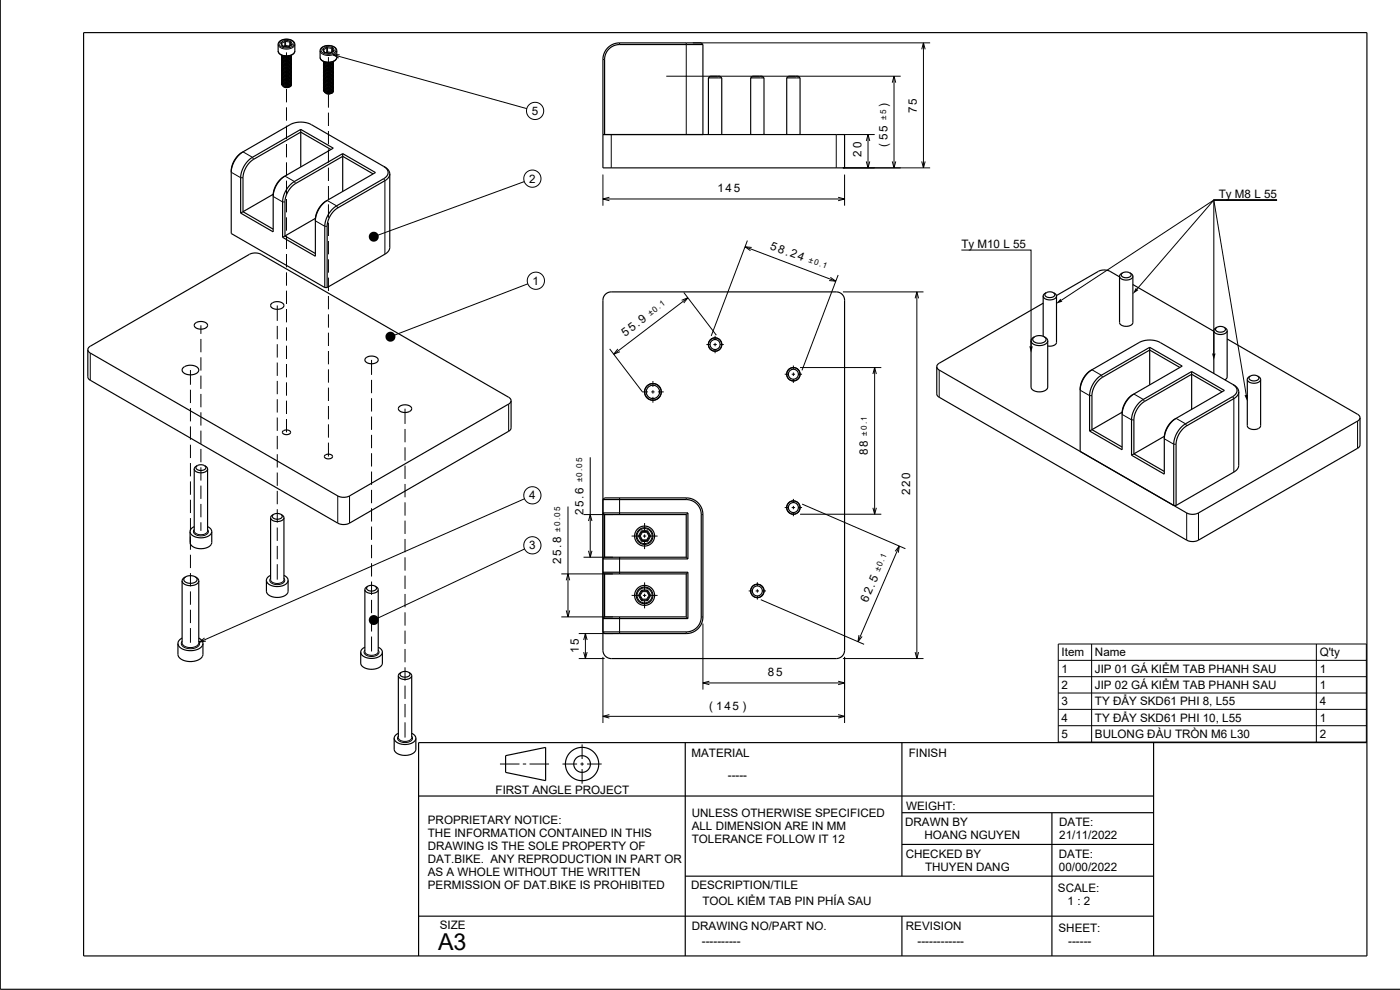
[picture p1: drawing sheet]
<svg xmlns="http://www.w3.org/2000/svg" width="420mm" height="297mm" viewBox="0 0 420 297" stroke-linecap="round" stroke-linejoin="round" font-family="sans-serif">
<g fill="none" stroke="#000" stroke-width=".3">
<path d="M83.4 13.3a2.91 2.91 0 0 0 4.2 1.1l.6-.5 .2-.6M83.4 15.3a2.91 2.91 0 0 0 4.2 1.1l.6-.5 .2-.6M84 12.4a2.92 2.92 0 0 1 4.2 .5 2.13 2.13 0 0 1-3 1.4 1.17 1.17 0 0 1-1.3-.5 1.17 1.17 0 0 1 .1-1.4zM84.2 13h.3M84.2 13l.3 .7M84.3 12.7l-.1 .3M84.3 12.7l.2 .3M84.5 13v.2M84.5 13.7l.4 .2M84.5 13.7l.3 .1M84.9 13.9l1.3 .2M84.9 13.9h.1"/>
<path d="M85.3 12.2l.1 .3M85.3 12.2l-1 .5M85.4 13.7l.2 .2M85.4 12.5l-.9 .5M85.4 13.7l-.3 .2M85.4 12.5v1.2M85.7 12.4l-.3 .1M85.7 13.7h-.3M85.7 13.7l-.1 .3M85.7 12.4l1.2 .2M85.7 12.4v1.3M85.7 13.7l1.1 .1"/>
<path d="M85.7 12.1l-.4 .1M85.7 12.1v.3M85.7 12.1l1.3 .2M85.9 15.7v4M86.2 14v.1M86.5 14h.1M86.6 14l-.4 .1M86.9 12.6l.2 .1M86.9 12.6v1.2M87 12.3l.3 .2M87 12.3l-.1 .3M87.1 12.7l.3 .7"/>
<path d="M87.1 12.7v1M87.3 12.5l-.2 .2M87.3 12.5l.4 .7M87.4 13.4l.2 .1M87.4 13.4l.1 .1M87.6 13.5l-1 .5M87.7 13.2l-.1 .3M87.7 13.2l-.3 .2M96 15.2a2.91 2.91 0 0 0 4.2 1.1l.6-.5 .2-.6M96 17.2a2.91 2.91 0 0 0 4.2 1.1l.6-.5 .2-.6M96.6 14.3a2.92 2.92 0 0 1 4.2 .5 2.13 2.13 0 0 1-3 1.4 1.18 1.18 0 0 1-1.3-.5 1.18 1.18 0 0 1 .1-1.4zM96.8 14.9h.3"/>
<path d="M96.8 14.9l.3 .7M96.9 14.6l-.1 .3M96.9 14.6l.2 .3M97.1 14.9v.2M97.1 15.6l.4 .2M97.1 15.6l.3 .1M97.5 15.8l1.2 .2M97.5 15.8h.1M97.8 14.1l.2 .3M97.8 14.1l-.9 .5M98 15.6l.1 .3M98 14.4l-.9 .5"/>
<path d="M98 15.6l-.3 .2M98 14.4v1.2M98.3 14.3l-.3 .1M98.3 15.6h-.3M98.3 15.6l-.1 .3M98.3 15.6l1.1 .1M98.3 14.3l1.2 .2M98.3 14.3v1.3M98.3 14l-.5 .1M98.3 14v.3M98.3 14l1.3 .2M98.5 17.1v4.2"/>
<path d="M98.8 16h-.1M99.1 15.9h.1M99.2 15.9l-.5 .1M99.5 14.5l.2 .1M99.5 14.5v1.2M99.6 14.2l.3 .2M99.6 14.2l-.1 .3M99.7 14.6l.3 .8M99.7 14.6v1M99.9 16.4l58.1 16.2M99.9 14.4l-.2 .2M99.9 14.4l.4 .7"/>
<path d="M100 15.4h.1M100.1 15.4l-.9 .5M100.3 15.1l-.2 .3M100.3 15.1l-.3 .3M101.9 16.4h-2l1.7 1M180.9 17.9h.5M185.9 12.9v.5M205.9 12.9v27.5M207.9 12.9h71.1M276.5 14.8l.5-1.9 .6 1.9M277 12.9v37.5M85.9 21.2v4"/>
<path d="M85.9 26.7v4M85.9 32.2v4M85.9 37.7v4M87.1 25.6l.1 .3M87.2 25.8l-1.2 .4M98.5 22.8v4M98.5 28.3v4M98.5 33.8v4M98.5 39.3v4M99.7 27.5l.1 .2-.2 .2-1 .2M199.9 22.9h70.3M267.7 24.8l.5-1.9 .5 1.9"/>
<path d="M268.2 22.9v27.5M69.4 51.7l2.8 1.6h.7M72.9 45.6l2.8 1.6 .4 .6M82 58.9l2.8 1.7h.7M85.5 52.8l2.8 1.7 .4 .6M85.9 43.2v4M85.9 48.7v4M85.9 54.2v4M85.9 59.7v4M98.5 44.8v4M98.5 50.3v4M98.5 55.8v4"/>
<path d="M115.1 53.6l.4 .6v22.1M157.3 54.5l-45.2 16.5M180.9 52.4v9.3M180.9 59.7h72.5M182.8 59.2l-1.9 .5 1.9 .5M183.4 40.4v10M250.9 40.4v10M251.4 59.2l2 .5-2 .5M252.9 50.4h26.1M252.9 40.4h9.5M253.4 52.4v9.3M259.9 48.4l.5 2 .5-2"/>
<path d="M259.9 42.3l.5-1.9 .5 1.9M260.4 40.4v10M267.7 48.4l.5 2 .5-2M276.5 48.4l.5 2 .6-2M85.9 65.2v4M85.9 70.7v4M85.9 76.2v4M94.6 66.3l2.8 1.6h.7M98.1 60.1l2.9 1.7 .3 .6M98.5 61.3v4M98.5 66.8v4M98.5 72.3v4"/>
<path d="M98.5 77.8v4M223.5 74l27.2 10.4M224.2 72.2l-10.8 28.6M225.5 74.2l-2-.2 1.6 1.2M288.4 75h20.9v28.9M383.1 60h-19l-23 26.7M383.1 60h-19l-45.7 30.1M383.1 60h-19v46.1M383.1 60h-19l9.8 58.5M60.3 97.6v2.6M83.2 91.6v4.7M83.2 97.8v4"/>
<path d="M85.9 81.7v4M85.9 87.2v4M85.9 92.7v4M85.9 98.2v4M98.5 83.3v4M98.5 88.8v4M98.5 94.3v4M98.5 99.8v4M158.4 85.1l-41.3 15.9M204.5 90.1l1.9-.8-1.3 1.6M205.1 87.7l9.8 12.9M206.4 89.3l-22.3 17"/>
<path d="M249.1 83.2l1.6 1.2-1.9-.2M251.4 82.5l-10.8 28.6M252.9 87.6h24.2M274.5 89.5l.6-1.9 .5 1.9M275.1 87.6v110M27.1 105.9v8.2M57.1 111v4.4M57.1 116.9v4M60.3 101.7v4M60.3 107.2v4M60.3 112.7v4M60.3 118.2v4"/>
<path d="M83.2 103.3v4M83.2 108.8v4M83.2 114.3v4M83.2 119.8v4M85.9 103.7v4M85.9 109.2v4M85.9 114.7v4M98.5 105.3v4M98.5 110.8v4M98.5 116.3v4M111.5 108v4.5M111.5 114v4"/>
<path d="M111.5 119.5v4M182.9 104.7l9.8 12.8M185.3 104.7l-1.2 1.6 1.9-.8M192.6 117.6h1.8M195.4 117.6h1M195.9 114.3v1.8M195.9 117.1v1M195.9 119.1v1.7M197.4 117.6h1.7M211.9 103.4h1.1M214 103.4h1M214.5 100.8v1.1"/>
<path d="M214.5 102.9v1M214.5 104.9v1.1M216 103.4h1.1M235.4 112.3h1.1M237.5 112.3h1M238 109.7v1.1M238 111.8v1M238 113.8v1.1M239.5 112.3h1.1M240 110.3h24.4M261.9 112.2l.5-1.9 .5 1.9M262.4 110.3v44"/>
<path d="M281.8 111v8.2M324.1 117.1l2.8 1.6h.7M327.6 110.9l2.8 1.7 .4 .6M340.2 118.2l2.8 1.6 .4 .6M369.8 119l.4 .6v22M57.1 122.4v4M57.1 127.9v4M57.1 133.4v4M57.1 138.9v4M60.3 123.7v4M60.3 129.2v4M60.3 134.7v4"/>
<path d="M83.2 125.3v4M83.2 130.8v4M83.2 136.3v4M85.9 120.2v4M85.9 125.7v4M98.5 121.8v4M98.5 127.3v4M98.5 132.8v4.2M111.5 125v4M111.5 130.5v4M111.5 136v4M121.5 122.6v4.6"/>
<path d="M121.5 128.7v4M121.5 134.2v4M121.5 139.7v4M152.6 121.2v8.2M177.1 137.2v30M336.6 124.3l2.9 1.7h.7M349.3 131.6l2.8 1.7h.7M352.8 125.5l2.9 1.6 .3 .7M407.3 126.3v8.2M57.1 144.4v4M57.1 149.9v4M57.1 155.4v4"/>
<path d="M58.3 159.3a2.31 2.31 0 0 0 4 0M60.3 140.2v4M60.3 145.7v4M60.3 151.2v4M60.3 156.7v2.6M62.3 158.9l.1 .1a1.4 1.4 0 0 1-1.7 1.8 2.02 2.02 0 0 1-2.7-1.5l.3-.4M83.2 141.8v4M83.2 147.3v4M83.2 152.8v4M83.2 158.3v4M101.3 148.8v8.1M104.9 148.8v8.1"/>
<path d="M111.5 141.5v4M111.5 147v4M111.5 152.5v4M111.5 158v4M121.5 145.2v4M121.5 150.7v4M121.5 156.2v4M157.4 149.6l-97.6 43M170.4 152v33.1M175.1 154.4h8.8M176.6 156.3l.5-1.9 .5 1.9M185.9 149.3v5.1"/>
<path d="M192.3 159.4l-.7 1.2M192.3 159.4l.4 .3M192.7 159.2l-.4 .2M192.7 159.2h1.3M192.7 159.2v.5M192.7 159.7l-.6 1.1M192.7 159.7h1.3M193.4 156.9v2.4M194 159.2l.5 .2M194 159.2v.5M194 159.7l.7 1.1M194.5 159.4l.6 1.2"/>
<path d="M194.5 159.4l-.5 .3M205.9 149.4v.5M210.4 154.4h.5M235.4 152.3h1.1M237.5 152.3h1M238 149.7v1.1M238 151.8v1M238 153.8v1.1M239.5 152.3h1.1M240 154.3h24.4M240.6 151.2l31 13.4M261.9 152.3l.5 2 .5-2"/>
<path d="M356 153.9v8.1M359.5 153.9v8.1M57.1 160.9v4M57.1 166.4v4M57.1 171.9v4M57.1 177.4v4M81.2 173.5l-.1 .1a1.42 1.42 0 0 0 1.7 1.8 1.99 1.99 0 0 0 2.6-1.5l-.2-.4M81.2 173.9a2.31 2.31 0 0 0 4 0M83.2 163.8v4M83.2 169.3v4.6M111.5 163.5v4M111.5 169v4"/>
<path d="M111.5 174.5v4M111.5 180v4M121.5 161.7v4M121.5 167.2v4M121.5 172.7v4M121.5 178.2v4M157.4 164.7l-45.3 21.3M168.4 172.2h15.5M169.9 174.1l.5-1.9 .5 1.9M175.1 167.2h8.8M176.6 165.2l.5 2 .5-2M185.9 167.1v5.1"/>
<path d="M189.5 178.6h2.4M189.5 160.8h2.4M191.6 160.6v.5M191.6 178.4v.5M191.6 161.1l.7 1.1M191.6 160.6l.5 .2M191.6 178.9l.7 1.1M191.6 178.4l.5 .2M192.1 160.8l-.5 .3M192.1 160.8l.6 1.1M192.1 178.6l-.5 .3M192.1 178.6l.6 1.1"/>
<path d="M192.3 162.2l.4 .2M192.3 180l.4 .2M192.3 177.2l-.7 1.2M192.3 177.2l.4 .3M192.7 177l-.4 .2M192.7 162.4h1.3M192.7 161.9l-.4 .3M192.7 161.9v.5M192.7 177v.5M192.7 179.7v.5M192.7 161.9h1.3M192.7 177h1.3"/>
<path d="M192.7 179.7l-.4 .3M192.7 177.5l-.6 1.1M192.7 177.5h1.3M192.7 179.7h1.3M192.9 178.6h1M192.9 160.8h1M193.4 160.3v1M193.4 162.3v2.4M193.4 174.7v2.4M193.4 178.1v1M194 177l.5 .2M194 161.9v.5"/>
<path d="M194 177v.5M194 179.7v.5M194 161.9l.5 .3M194 179.7l.5 .3M194 177.5l.7 1.1M194.5 162.2l-.5 .2M194.5 180l-.5 .2M194.5 177.2l.6 1.2M194.5 177.2l-.5 .3M194.7 160.8l.4 .3M194.7 160.8l-.7 1.1M194.7 178.6l.4 .3"/>
<path d="M194.7 178.6l-.7 1.1M194.9 178.6h2.4M194.9 160.8h2.4M195.1 160.6v.5M195.1 178.4v.5M195.1 161.1l-.6 1.1M195.1 160.6l-.4 .2M195.1 178.9l-.6 1.1M195.1 178.4l-.4 .2M224.6 177.3h1.1M226.7 177.3h1M227.2 174.7v1.1"/>
<path d="M227.2 176.8v1M227.2 178.8v1.1M228.2 179.9l31 13.4M228.7 177.3h1.1M268.6 165.4l1.2-1.6-.3 2M269.8 163.8l-12.4 28.7M54.6 192.4a1.48 1.48 0 0 0 1.6 2.1 3 3 0 0 0 3.7-1.4l-.3-.7M54.6 192.8a2.88 2.88 0 0 0 4 1.2l.8-.5 .2-.7M57.1 182.9v4M57.1 188.4v4.4M61.4 191.4l-1.6 1.2 2-.3M109.5 195.1l-.1 .1a1.42 1.42 0 0 0 1.7 1.7 1.98 1.98 0 0 0 2.6-1.5l-.2-.3"/>
<path d="M109.5 195.4a2.31 2.31 0 0 0 4 0M111.5 185.5v4M111.5 191v4.4M121.5 183.7v4M121.5 189.2v4M121.5 194.7v4M168.4 185.1h15.5M169.9 183.1l.5 2 .5-2M173.6 197.6h7.8M173.6 190.1h10.3M175.1 195.6l.5 2 .5-2M175.1 192l.5-1.9 .5 1.9"/>
<path d="M175.6 190.1v7.5M180.9 197.1v19.8M185.9 185v5.1M192.7 180.2h1.3M193.4 180.1v2.4M205.9 189.6v.5M210.4 185.1h.5M210.9 187.1v19.8M252.9 197.6h24.2M253.4 197.1v19.8M257.7 190.5l-.3 2 1.2-1.6M274.5 195.6l.6 2 .5-2"/>
<path d="M317.5 193.2h92.4v29.4h-92.4zM317.5 198.1h92.4M327.5 193.2v29.4M394.9 193.2v29.4M121.5 200.2v4M121.5 205.7v4M121.5 211.2v4M121.5 216.7v4.6M180.9 214.9h72.5M182.8 214.4l-1.9 .5 1.9 .5M210.9 204.9h42.5M212.8 204.4l-1.9 .5 1.9 .5"/>
<path d="M251.4 214.4l2 .5-2 .5M251.4 204.4l2 .5-2 .5M317.5 203h92.4M317.5 207.9h92.4M317.5 212.8h92.4M317.5 217.7h92.4M119.5 220.9l-.1 .1a1.42 1.42 0 0 0 1.8 1.8 1.98 1.98 0 0 0 2.5-1.5l-.2-.4M119.5 221.3a2.31 2.31 0 0 0 4 0M150 229.2h5.9M156.9 229.2h1M158.9 229.2h5.8M168.7 229.2h4.4"/>
<path d="M174.1 229.2h1M174.6 223.3v4.4M174.6 228.7v1M174.6 230.7v4.4M176.1 229.2h4.4"/>
<circle cx="160.5" cy="33.3" r="2.58"/>
<circle cx="159.7" cy="53.6" r="2.58"/>
<circle cx="160.8" cy="84.2" r="2.58"/>
<circle cx="159.7" cy="148.6" r="2.58"/>
<circle cx="159.7" cy="163.6" r="2.58"/>
<circle cx="193.4" cy="160.8" r="2.25"/>
<circle cx="193.4" cy="178.6" r="2.25"/>
</g>
<g fill="none" stroke="#000" stroke-width=".35">
<path d="M.1 0v296.8h419.9M25.1 9.8h385v277h-385zM83.9 12.4a3.1 3.1 0 0 1 4.5 .7v2.2a2.83 2.83 0 0 1-4.3 1l-.5-.4-.2-.6 .1-2.2zM84.4 13.1l.4 .7 1.4 .2 1.3-.6M84.5 16.5a1.83 1.83 0 0 0 2.9 .1 1.71 1.71 0 0 1-2.9-.1zM84.5 16.8v.1M84.5 17.2v.1M84.5 17.6v.1M84.5 18v.1M84.5 18.4v.1M84.5 18.8v.2M84.5 19.2v.2"/>
<path d="M84.5 19.6v.2M84.7 16.6l1 .4 1.2-.3M85.3 16.8h.1M85.3 16.8h.8M86.7 16.8l-.9 .2-.8-.2M86.7 17.2l-.9 .2-.8-.2M86.7 17.6l-.9 .2-.8-.2M86.7 18l-.9 .2-.8-.1M86.7 18.4l-.9 .3-.8-.2M86.7 18.9l-.9 .2-.8-.2M86.7 19.3l-.9 .2-.8-.2M86.7 19.7l-.9 .2-.8-.2"/>
<path d="M87.4 16.6v.1M87.4 17v.1M87.4 17.4v.1M87.4 17.8v.1M87.4 18.2v.1M87.4 18.6v.2M87.4 19v.2M87.4 19.4v.2M87.4 19.8v.2M87.4 16.7a1.61 1.61 0 0 1-1.4 1.1 1.61 1.61 0 0 1-1.5-.9M87.4 16.7a1.71 1.71 0 0 1-2.9 .2M87.4 17.1a1.61 1.61 0 0 1-1.4 1.1 1.61 1.61 0 0 1-1.5-.9"/>
<path d="M87.4 17.1a1.71 1.71 0 0 1-2.9 .2M87.4 17.5a1.61 1.61 0 0 1-1.4 1.1 1.61 1.61 0 0 1-1.5-.9M87.4 17.5a1.71 1.71 0 0 1-2.9 .2M87.4 17.9a1.61 1.61 0 0 1-1.4 1.1 1.61 1.61 0 0 1-1.5-.9M87.4 17.9a1.71 1.71 0 0 1-2.9 .2M87.4 18.3a1.61 1.61 0 0 1-1.4 1.1 1.61 1.61 0 0 1-1.5-.9M87.4 18.3a1.71 1.71 0 0 1-2.9 .2M87.4 18.8a1.61 1.61 0 0 1-1.4 1 1.61 1.61 0 0 1-1.5-.8M87.4 18.8a1.71 1.71 0 0 1-2.9 .2M87.4 19.2a1.61 1.61 0 0 1-1.4 1 1.61 1.61 0 0 1-1.5-.8M87.4 19.2a1.71 1.71 0 0 1-2.9 .2M87.4 19.6a1.61 1.61 0 0 1-1.4 1 1.61 1.61 0 0 1-1.5-.8"/>
<path d="M87.4 19.6a1.71 1.71 0 0 1-2.9 .2M87.4 20a1.61 1.61 0 0 1-1.4 1.1 1.61 1.61 0 0 1-1.5-.9M87.4 20a1.71 1.71 0 0 1-2.9 .2M96.5 14.3a3.1 3.1 0 0 1 4.5 .7v2.2a2.83 2.83 0 0 1-4.3 1l-.5-.4-.2-.6 .1-2.2zM97 15l.4 .7 1.4 .3 1.2-.6M97.1 18.5a1.84 1.84 0 0 0 2.9 0 1.71 1.71 0 0 1-2.9 0zM97.1 18.7v.1M97.1 19.1v.1M97.1 19.5v.1M97.1 19.9v.1M97.3 18.5l1 .4 1.2-.3M97.9 18.7h.1"/>
<path d="M97.9 18.7h.8M99.3 18.7l-.9 .2-.8-.2M99.3 19.1l-.9 .2-.8-.2M99.3 19.5l-.9 .2-.8-.1M99.3 19.9l-.9 .3-.8-.2M100 18.5v.1M100 18.9v.1M100 19.3v.1M100 19.7v.1M100 18.6a1.61 1.61 0 0 1-1.4 1.1 1.61 1.61 0 0 1-1.5-.9M100 18.6a1.71 1.71 0 0 1-2.9 .2M100 19a1.61 1.61 0 0 1-1.4 1.1 1.61 1.61 0 0 1-1.5-.9"/>
<path d="M100 19a1.71 1.71 0 0 1-2.9 .2M100 19.4a1.61 1.61 0 0 1-1.4 1.1 1.61 1.61 0 0 1-1.5-.9M100 19.4a1.71 1.71 0 0 1-2.9 .2M100 19.8a1.61 1.61 0 0 1-1.4 1.1 1.61 1.61 0 0 1-1.5-.9M100 19.8a1.71 1.71 0 0 1-2.9 .2M100 15.4h.1M210.9 13.4h-25a4.5 4.5 0 0 0-4.5 4.5v22.5M210.9 13.4l-.5-.5h-24.5a5 5 0 0 0-5 5v32.5h72.5v-10h-72.5M210.9 13.4v27M84.5 20v.2M84.5 20.4v.2M84.5 20.9v.1"/>
<path d="M84.5 21.3v.1M84.5 21.7v.1M84.5 22.1v.1M84.5 22.5v.1M84.5 22.9v.1M84.5 23.3v.1M84.5 23.7v.2M84.5 24.1v.2M84.5 24.5v.2M84.5 24.9v.2M84.8 25.7l.3 .3M85.1 26l1.4 .1"/>
<path d="M85.1 26l.6 .3 .9-.2M86 26.2h.2M86.7 20.1l-.9 .2-.8-.2M86.7 20.5l-.9 .2-.8-.2M86.7 20.9l-.9 .2-.8-.2M86.7 21.3l-.9 .2-.8-.2M86.7 21.7l-.9 .2-.8-.2M86.7 22.1l-.9 .2-.8-.2M86.7 22.5l-.9 .2-.8-.2M86.7 22.9l-.9 .2-.8-.1M86.7 23.3l-.9 .2-.8-.1M86.7 23.7l-.9 .3-.8-.2"/>
<path d="M86.7 24.2l-.9 .2-.8-.2M86.7 24.6l-.9 .2-.8-.2M86.7 25l-.9 .2-.8-.2M86.7 25.4l-.9 .2-.8-.2M86.8 25.8l-.8 .4M87.4 20.2v.2M87.4 20.6v.2M87.4 21.1v.1M87.4 21.5v.1M87.4 21.9v.1M87.4 22.3v.1M87.4 22.7v.1"/>
<path d="M87.4 23.1v.1M87.4 23.5v.2M87.4 23.9v.2M87.4 24.3v.2M87.4 24.7v.2M87.4 25.1v.2M87.4 20.4a1.61 1.61 0 0 1-1.4 1.1 1.61 1.61 0 0 1-1.5-.9M87.4 20.4a1.71 1.71 0 0 1-2.9 .2M87.4 20.8a1.61 1.61 0 0 1-1.4 1.1 1.61 1.61 0 0 1-1.5-.9M87.4 20.8a1.71 1.71 0 0 1-2.9 .2M87.4 21.2a1.61 1.61 0 0 1-1.4 1.1 1.61 1.61 0 0 1-1.5-.9M87.4 21.2a1.71 1.71 0 0 1-2.9 .2"/>
<path d="M87.4 21.6a1.61 1.61 0 0 1-1.4 1.1 1.61 1.61 0 0 1-1.5-.9M87.4 21.6a1.71 1.71 0 0 1-2.9 .2M87.4 22a1.61 1.61 0 0 1-1.4 1.1 1.61 1.61 0 0 1-1.5-.9M87.4 22a1.71 1.71 0 0 1-2.9 .2M87.4 22.4a1.61 1.61 0 0 1-1.4 1.1 1.61 1.61 0 0 1-1.5-.9M87.4 22.4a1.71 1.71 0 0 1-2.9 .2M87.4 22.8a1.61 1.61 0 0 1-1.4 1.1 1.61 1.61 0 0 1-1.5-.9M87.4 22.8a1.71 1.71 0 0 1-2.9 .2M87.4 23.2a1.61 1.61 0 0 1-1.4 1.1 1.61 1.61 0 0 1-1.5-.9M87.4 23.2a1.71 1.71 0 0 1-2.9 .2M87.4 23.7a1.61 1.61 0 0 1-1.4 1 1.61 1.61 0 0 1-1.5-.8M87.4 23.7a1.71 1.71 0 0 1-2.9 .2"/>
<path d="M87.4 24.1a1.61 1.61 0 0 1-1.4 1 1.61 1.61 0 0 1-1.5-.8M87.4 24.1a1.71 1.71 0 0 1-2.9 .2M87.4 24.5a1.61 1.61 0 0 1-1.4 1 1.61 1.61 0 0 1-1.5-.8M87.4 24.5a1.71 1.71 0 0 1-2.9 .2M87.4 24.9a1.61 1.61 0 0 1-1.4 1.1 1.61 1.61 0 0 1-1.5-.9M87.4 24.9a1.71 1.71 0 0 1-2.9 .2M87.4 25.3v.1a.96 .96 0 0 1-1.2 .8M87.4 25.3l-.3 .6-1.1 .3M90.2 38.8l-14.5 8.4a7.8 7.8 0 0 0-3.5 6.1v10.6M90.2 38.8v11.3M90.2 38.8l9.8 5.7-14.5 8.3M97.1 20.3v.2"/>
<path d="M97.1 20.7v.2M97.1 21.1v.2M97.1 21.5v.2M97.1 21.9v.2M97.1 22.4v.1M97.1 22.8v.1M97.1 23.2v.1M97.1 23.6v.1M97.1 24v.1M97.1 24.4v.1M97.1 24.8v.1M97.1 25.2v.2"/>
<path d="M97.1 25.6v.2M97.1 26v.2M97.1 26.4v.2M97.1 26.8v.2M97.4 27.6l.3 .3M97.7 27.9l1.4 .2M97.7 27.9l.8 .3 .7-.2M99.3 20.4l-.9 .2-.8-.2M99.3 20.8l-.9 .2-.8-.2M99.3 21.2l-.9 .2-.8-.2M99.3 21.6l-.9 .2-.8-.2M99.3 22l-.9 .2-.8-.2"/>
<path d="M99.3 22.4l-.9 .2-.8-.2M99.3 22.8l-.9 .2-.8-.2M99.3 23.2l-.9 .2-.8-.2M99.3 23.6l-.9 .2-.8-.2M99.3 24l-.9 .2-.8-.2M99.3 24.4l-.9 .2-.8-.1M99.3 24.8l-.9 .2-.8-.1M99.3 25.2l-.9 .3-.8-.2M99.3 25.7l-.9 .2-.8-.2M99.3 26.1l-.9 .2-.8-.2M99.3 26.5l-.9 .2-.8-.2M99.3 26.9l-.9 .2-.8-.2"/>
<path d="M99.3 27.3l-.9 .2-.8-.2M99.4 27.7l-.8 .4M100 20.1v.1M100 20.5v.2M100 20.9v.2M100 21.3v.2M100 21.7v.2M100 22.1v.2M100 22.6v.1M100 23v.1M100 23.4v.1M100 23.8v.1"/>
<path d="M100 24.2v.1M100 24.6v.1M100 25v.1M100 25.4v.2M100 25.8v.2M100 26.2v.2M100 26.6v.2M100 27v.2M100 20.2a1.61 1.61 0 0 1-1.4 1.1 1.61 1.61 0 0 1-1.5-.8M100 20.2a1.71 1.71 0 0 1-2.9 .3M100 20.7a1.61 1.61 0 0 1-1.4 1 1.61 1.61 0 0 1-1.5-.8M100 20.7a1.71 1.71 0 0 1-2.9 .2"/>
<path d="M100 21.1a1.61 1.61 0 0 1-1.4 1 1.61 1.61 0 0 1-1.5-.8M100 21.1a1.71 1.71 0 0 1-2.9 .2M100 21.5a1.61 1.61 0 0 1-1.4 1 1.61 1.61 0 0 1-1.5-.8M100 21.5a1.71 1.71 0 0 1-2.9 .2M100 21.9a1.61 1.61 0 0 1-1.4 1.1 1.61 1.61 0 0 1-1.5-.9M100 21.9a1.71 1.71 0 0 1-2.9 .2M100 22.3a1.61 1.61 0 0 1-1.4 1.1 1.61 1.61 0 0 1-1.5-.9M100 22.3a1.71 1.71 0 0 1-2.9 .2M100 22.7a1.61 1.61 0 0 1-1.4 1.1 1.61 1.61 0 0 1-1.5-.9M100 22.7a1.71 1.71 0 0 1-2.9 .2M100 23.1a1.61 1.61 0 0 1-1.4 1.1 1.61 1.61 0 0 1-1.5-.9M100 23.1a1.71 1.71 0 0 1-2.9 .2"/>
<path d="M100 23.5a1.61 1.61 0 0 1-1.4 1.1 1.61 1.61 0 0 1-1.5-.9M100 23.5a1.71 1.71 0 0 1-2.9 .2M100 23.9a1.61 1.61 0 0 1-1.4 1.1 1.61 1.61 0 0 1-1.5-.9M100 23.9a1.71 1.71 0 0 1-2.9 .2M100 24.3a1.61 1.61 0 0 1-1.4 1.1 1.61 1.61 0 0 1-1.5-.9M100 24.3a1.71 1.71 0 0 1-2.9 .2M100 24.7a1.61 1.61 0 0 1-1.4 1.1 1.61 1.61 0 0 1-1.5-.9M100 24.7a1.71 1.71 0 0 1-2.9 .2M100 25.1a1.61 1.61 0 0 1-1.4 1.1 1.61 1.61 0 0 1-1.5-.8M100 25.1a1.71 1.71 0 0 1-2.9 .3M100 25.6a1.61 1.61 0 0 1-1.4 1 1.61 1.61 0 0 1-1.5-.8M100 25.6a1.71 1.71 0 0 1-2.9 .2"/>
<path d="M100 26a1.61 1.61 0 0 1-1.4 1 1.61 1.61 0 0 1-1.5-.8M100 26a1.71 1.71 0 0 1-2.9 .2M100 26.4a1.61 1.61 0 0 1-1.4 1 1.61 1.61 0 0 1-1.5-.8M100 26.4a1.71 1.71 0 0 1-2.9 .2M100 26.8a1.61 1.61 0 0 1-1.4 1.1 1.61 1.61 0 0 1-1.5-.9M100 26.8a1.71 1.71 0 0 1-2.9 .2M100 27.2v.2a1.09 1.09 0 0 1-1.4 .7M100 27.2l-.3 .6-1.1 .3M212.5 23.4h4M212.5 23.4l.5-.5h3l.5 .5M212.5 23.4v17M216.5 23.4v17"/>
<path d="M225.2 23.4h4M225.2 23.4l.5-.5h3l.5 .5M225.2 23.4v17M229.2 23.4v17M236 23.4h4M236 23.4l.5-.5h3l.5 .5M236 23.4v17M240 23.4v17M72.9 45.6a7 7 0 0 0-3.5 5.7v18.8l28 16.2M72.9 45.6l14.1-8.2a7 7 0 0 1 6.4 0l22.1 12.7a2.51 2.51 0 0 1 1.4 2.1M72.9 45.6a7.8 7.8 0 0 0-3.5 6.1M82 58.3l-9.1 5.2"/>
<path d="M85.5 52.8a7 7 0 0 0-3.5 5.7v11.1l-9.8-5.7M85.5 52.8a7.8 7.8 0 0 0-3.5 6.1M99.3 44.9l-9.1-5.3-14.1 8.2a7 7 0 0 0-3.2 5.5v10.2M102.8 46.1l9.8 5.7-14.8 8.5a7 7 0 0 0-3.2 5.5v11.1l-9.8-5.7M102.8 46.1l-14.5 8.4a7.8 7.8 0 0 0-3.5 6.1v10.6M102.8 46.1v11.3M111.9 52.2l-9.1-5.3-14.1 8.2a7 7 0 0 0-3.2 5.5v10.2M115.1 49.9a1.94 1.94 0 0 1 1.3 1.9 1.94 1.94 0 0 1-1.3 1.8l-14.1 8.2a7.8 7.8 0 0 0-3.6 6.1v18.4M116.9 52.2v22a2.49 2.49 0 0 1-1.4 2.1l-17.4 10M116.9 52.2a2.49 2.49 0 0 1-1.4 2l-14.2 8.2a7 7 0 0 0-3.2 5.5v18.4M72.9 63.5l9.1 5.2M72.9 63.5l-.7 .4"/>
<path d="M85.5 70.8l9.1 5.3M85.5 70.8l-.7 .4M94.6 65.5l-9.1 5.3M98.1 60.1a7.8 7.8 0 0 0-3.5 6.2M58.6 97a2.41 2.41 0 0 1 3.7 .6 2.32 2.32 0 0 1-4 0zM81.5 91.1a2.41 2.41 0 0 1 3.7 .6 2.32 2.32 0 0 1-4-.1zM97.4 86.3h.7M181.6 88.3l.8-.5 1-.2h67.5a2.5 2.5 0 0 1 2.5 2.5v105a2.49 2.49 0 0 1-2.5 2.5h-67.5a2.5 2.5 0 0 1-2.5-2.5v-105l.1-.9zM313 91l-31.2 18-.6 .5-.2 .5M313 88.8a2.31 2.31 0 0 0 4 0M313 88.8v12.1M313.9 87.8l-.7 .4-.2 .6"/>
<path d="M313.9 87.8a.77 .77 0 0 0-.4 .9 .77 .77 0 0 0 .9 .5l.8 .1a.86 .86 0 0 0 1-.4 .86 .86 0 0 0-.1-1.1h-.1M313.9 87.8l1-.3 1.1 .3M316 87.8l.7 .5 .3 .5M317 88.8v13.9a2.05 2.05 0 0 1-2.7 1.1M335.9 83.1l-2.9-1.7a3.9 3.9 0 0 0-3.5 0l-12.6 7.3M335.9 82.9v13.8a2.31 2.31 0 0 0 4 0v-13.8M335.9 82.9a2.31 2.31 0 0 0 4 0M336.8 81.8l-.7 .5-.2 .6M336.8 81.8a.77 .77 0 0 0-.4 1 .77 .77 0 0 0 .9 .5h.8a.86 .86 0 0 0 1-.3 .86 .86 0 0 0-.1-1.1l-.1-.1M336.8 81.8l1-.2 1.1 .2M338.9 81.8l.7 .5 .3 .6M339.9 85.4l24.2 14"/>
<path d="M364.1 99.2a2.31 2.31 0 0 0 4 0M364.1 99.2v12.8M365.1 98.2l-.7 .4-.3 .6M365.1 98.2a.77 .77 0 0 0-.4 .9 .77 .77 0 0 0 .9 .5h.8a.89 .89 0 0 0 1-.2 .89 .89 0 0 0 0-1.1l-.2-.1M365.1 98.2l1-.3 1.1 .3M367.2 98.2l.7 .4 .2 .6M368.1 99.2v13.9l-.2 .5-.4 .4M26.3 104.9v8.2l.6 .9 74.4 42.9a3.9 3.9 0 0 0 3.6 0l47.9-27.6 .5-.8v-8.3M26.3 104.9l.2-.6 .6-.4 47.7-27.6a3.9 3.9 0 0 1 3.5 0l74.3 42.9 .5 .4 .2 .6M26.3 104.9l.2 .5 .6 .5 74.2 42.9a3.9 3.9 0 0 0 3.6 0l47.7-27.6 .5-.5 .2-.5M54.9 110.3a3.2 3.2 0 0 1 4.7 .6 2.35 2.35 0 0 1-3.1 1.5 1.47 1.47 0 0 1-1.7-1.9zM109.7 107.4a2.41 2.41 0 0 1 3.8 .6 2.32 2.32 0 0 1-4 0z"/>
<path d="M281 110v8.2l.6 .9 74.4 42.9a3.9 3.9 0 0 0 3.5 0l47.9-27.6 .6-.9v-8.2M281 110l.2 .6 .6 .4 74.2 42.9a3.9 3.9 0 0 0 3.5 0l47.8-27.6 .5-.5 .2-.5M309.3 102.2v13.9a2.91 2.91 0 0 0 4.2 1.1l.6-.5 .2-.5v-14M309.3 102.2a2.92 2.92 0 0 0 4.2 1.1l.6-.4 .2-.7M310.4 101l-.8 .6-.3 .6M310.4 101a.96 .96 0 0 0-.5 1.1 .96 .96 0 0 0 1 .8 2.16 2.16 0 0 0 2.9-1.1l-.6-.8M310.4 101l1.5-.3 1.3 .3M313.2 101l.8 .5 .3 .7M327.6 110.9a7.8 7.8 0 0 0-3.5 6.2M340.2 118.2a7 7 0 0 0-3.6 5.7v11l-9.7-5.6M340.2 118.2a7.8 7.8 0 0 0-3.6 6.1M344.9 104.2l-14.5 8.4a7.8 7.8 0 0 0-3.5 6.1v10.6"/>
<path d="M344.9 104.2v11.3M344.9 104.2l9.8 5.6-14.5 8.4M354 110.2l-9.1-5.2-14.1 8.2a7 7 0 0 0-3.2 5.5v10.2M357.5 111.5l-14.5 8.3a7.8 7.8 0 0 0-3.5 6.2v10.6M357.5 111.5l9.8 5.6-14.5 8.4M357.5 111.5v11.3M366.6 117.5l-9.1-5.2-14.1 8.1a7 7 0 0 0-3.2 5.6v10.2l9.1 5.2M368.1 101.7l39.2 22.6 .5 .4 .2 .6M369.8 115.3a1.94 1.94 0 0 1 1.3 1.8 1.94 1.94 0 0 1-1.3 1.9l-14.1 8.1a7.8 7.8 0 0 0-3.6 6.2v18.3h.7M371.6 117.5v22.1a2.49 2.49 0 0 1-1.4 2l-17.4 10M371.6 117.5a2.49 2.49 0 0 0-1.4-2l-22.1-12.7a7.1 7.1 0 0 0-6.4 0l-14.5 8.3a7 7 0 0 0-3.1 5.5v18.8M371.6 117.5a2.49 2.49 0 0 1-1.4 2.1l-14.2 8.2a7 7 0 0 0-3.2 5.5v18.3"/>
<path d="M374.2 113.8v13.9a2.31 2.31 0 0 0 4 0M375.1 112.8l-.6 .4-.3 .6M375.1 112.8a.76 .76 0 0 0-.3 .9 .76 .76 0 0 0 .9 .5l.7 .1a.86 .86 0 0 0 1.1-.4 .86 .86 0 0 0-.2-1.1h-.1M375.1 112.8l1-.2 1.1 .2M377.2 112.8a1.04 1.04 0 0 1 1 1.2 1.04 1.04 0 0 1-1.2 .9 2.16 2.16 0 0 1-2.8-1.1M378.2 113.8v13.9M59.2 139.7l-.6 .4-.3 .6M59.2 139.7a.76 .76 0 0 0-.4 .9 .76 .76 0 0 0 .9 .5h.8a.86 .86 0 0 0 1.1-.3 .86 .86 0 0 0-.2-1.1h-.1M59.2 139.7l1-.3 1.1 .3M61.3 139.7l.7 .4 .3 .6M84.9 129.3l.5-.2a1.1 1.1 0 0 1 1.7 .8 1.41 1.41 0 0 1-2.4-.3zM97.5 136.6l.5-.3a1.01 1.01 0 0 1 1.1-.1 1.01 1.01 0 0 1 .5 1.1 1.39 1.39 0 0 1-2.3-.5z"/>
<path d="M119.8 122a2.39 2.39 0 0 1 3.7 .6 2.31 2.31 0 0 1-4 0zM327.6 128.9l9 5.2M327.6 128.9l-.7 .4M336.6 123.7l-9 5.2M349.3 130.9l-9.8 5.7M352.8 125.5a7 7 0 0 0-3.5 5.7v11l-9.8-5.6M352.8 125.5a7.8 7.8 0 0 0-3.5 6.1M57 159.5v3.2a3.4 3.4 0 0 0 4.4 1.8 2.27 2.27 0 0 0 2.1-1.8v-3.2M57 159.5a3.4 3.4 0 0 0 4.4 1.7 2.27 2.27 0 0 0 2.1-1.7M58.3 158l-1 .7-.3 .8M58.3 140.7a2.31 2.31 0 0 0 4 0M58.3 140.7v18.6"/>
<path d="M62.3 158l.9 .6 .3 .9M62.3 140.7v18.6M81.2 155.3a2.31 2.31 0 0 0 4 0M81.2 155.3v18.6M82.1 154.3l-.6 .4-.3 .6M82.1 154.3a.76 .76 0 0 0-.3 .9 .76 .76 0 0 0 .8 .5l.8 .1a.86 .86 0 0 0 1.1-.4 .86 .86 0 0 0-.2-1.1h-.1M82.1 154.3l1-.3 1.1 .3M84.2 154.3l.7 .5 .3 .5M85.2 155.3v18.6M180.9 149.9l.5-.5h24.5a5 5 0 0 1 5 5v30.7a5 5 0 0 1-5 5h-24.5l-.5-.5h25a4.5 4.5 0 0 0 4.5-4.5v-30.7a4.5 4.5 0 0 0-4.5-4.5zM181.4 154.4v12.8M181.4 154.4h24.5"/>
<path d="M192.5 159.5l1.7 .1 .7 1.1-.7 1.4h-1.7l-.7-1.2zM205.9 154.4v12.8M206.4 153.9h-25.5l.5 .5M206.4 153.9v13.8M206.4 153.9l-.5 .5M54.6 174.3a2.91 2.91 0 0 0 4.2 1l.6-.4 .2-.6M54.6 174.3v18.5M55.7 173l-.8 .6-.3 .7M55.7 173a.96 .96 0 0 0-.5 1.2 .96 .96 0 0 0 1 .7 2.16 2.16 0 0 0 2.9-1.1l-.6-.8M55.7 173l1.5-.3 1.3 .3M58.5 173l.8 .6 .3 .7M59.6 174.3v18.5"/>
<path d="M79.9 174.1v3.3a3.4 3.4 0 0 0 4.4 1.7 2.26 2.26 0 0 0 2.1-1.7v-3.3M79.9 174.1a3.4 3.4 0 0 0 4.4 1.8 2.27 2.27 0 0 0 2.1-1.8M81.2 172.6l-1 .7-.3 .8M85.2 172.6l.9 .7 .3 .8M109.5 176.9a2.31 2.31 0 0 0 4 0M109.5 176.9v18.5M110.4 175.8l-.7 .5-.2 .6M110.4 175.8a.76 .76 0 0 0-.4 1 .76 .76 0 0 0 .9 .5h.8a.86 .86 0 0 0 1-.3 .86 .86 0 0 0-.1-1.1l-.1-.1M110.4 175.8l1-.2 1.1 .2M112.5 175.8l.7 .5 .3 .6M113.5 176.9v18.5M181.4 172.2v12.9"/>
<path d="M181.4 167.2h24.5M181.4 167.2l-.5 .5h25.5M181.4 172.2h24.5M192.5 177.3l1.7 .1 .7 1.1-.7 1.4h-1.7l-.7-1.2zM205.9 172.2v12.9M205.9 167.2l.5 .5M206.4 171.7v13.9M206.4 171.7h-25.5l.5 .5M206.4 171.7l-.5 .5M53.4 193v3.3a3.6 3.6 0 0 0 4.3 2.1 2.94 2.94 0 0 0 3.2-2.1v-3.3M53.4 193a3.6 3.6 0 0 0 4.3 2.2 2.95 2.95 0 0 0 3.2-2.2M54.6 191.4l-.9 .7-.3 .9"/>
<path d="M59.6 191.4l1 .8 .3 .8M108.2 195.6v3.3a3.4 3.4 0 0 0 4.4 1.8 2.28 2.28 0 0 0 2.1-1.8v-3.3M108.2 195.6a3.4 3.4 0 0 0 4.4 1.8 2.28 2.28 0 0 0 2.1-1.8M109.5 194.2l-1 .6-.3 .8M113.5 194.2l.9 .6 .3 .8M181.4 185.1h24.5M181.4 185.1l-.5 .5h25.5M205.9 185.1l.5 .5M119.5 220l-.9 .7-.3 .8M119.5 202.7a2.31 2.31 0 0 0 4 0M119.5 202.7v18.6M120.4 201.7l-.6 .4-.3 .6"/>
<path d="M120.4 201.7a.76 .76 0 0 0-.3 .9 .76 .76 0 0 0 .9 .5h.7a.86 .86 0 0 0 1.1-.3 .86 .86 0 0 0-.2-1.1M120.4 201.7l1-.3 1.2 .3M122.6 201.7l.7 .4 .2 .6M123.5 220l.9 .6 .4 .9M123.5 202.7v18.6M118.3 221.5v3.2a3.4 3.4 0 0 0 4.3 1.8 2.26 2.26 0 0 0 2.2-1.8v-3.2M118.3 221.5a3.4 3.4 0 0 0 4.3 1.7 2.26 2.26 0 0 0 2.2-1.7M125.6 238.8h220.5M151.7 226.7l12-2.5v10l-12-2.5zM205.6 222.8v64M270.6 222.8v40.1M346.1 222.8v64"/>
<path d="M410.1 222.8h-284.5v64M270.6 243.8h75.5M270.6 253.3h75.5M315.6 243.8v43M125.6 274.8h220.5M205.6 262.9h140.5M270.6 274.8v12"/>
<circle cx="195.9" cy="117.6" r="2.5"/>
<circle cx="195.9" cy="117.6" r="2"/>
<circle cx="214.5" cy="103.4" r="2"/>
<circle cx="214.5" cy="103.4" r="1.5"/>
<circle cx="238" cy="112.3" r="1.5"/>
<circle cx="238" cy="112.3" r="2"/>
<circle cx="238" cy="152.3" r="2"/>
<circle cx="238" cy="152.3" r="1.5"/>
<circle cx="193.4" cy="160.8" r="2.5"/>
<circle cx="193.4" cy="178.6" r="2.5"/>
<circle cx="193.4" cy="160.8" r="3"/>
<circle cx="193.4" cy="178.6" r="3"/>
<circle cx="227.2" cy="177.3" r="2"/>
<circle cx="227.2" cy="177.3" r="1.5"/>
<circle cx="174.6" cy="229.2" r="2.5"/>
<circle cx="174.6" cy="229.2" r="5"/>
</g>
<g fill="#000">
<path d="M318.1 89.6l.6 .9-1.9 .6z" fill-rule="evenodd"/>
<path d="M340.7 86.4l.8 .6-1.6 1.2z" fill-rule="evenodd"/>
<path d="M308.8 103.9h1l-.5 1.9z" fill-rule="evenodd"/>
<path d="M363.6 106.1h1.1l-.6 1.9z" fill-rule="evenodd"/>
<path d="M373.4 118.6l1-.2-.2 2z" fill-rule="evenodd"/>
<circle cx="112.1" cy="71" r="1.5"/>
<circle cx="117.1" cy="101" r="1.5"/>
<circle cx="112.1" cy="186" r="1.5"/>
</g>
<text font-size="7" x="131.4" y="284.9">A3</text>
<g font-size="3.5">
<text x="159.6" y="34.5">5</text>
<text x="266.2" y="32" transform="rotate(-90 266.2 32)">)</text>
<text x="275" y="34" transform="rotate(-90 275 34)">75</text>
<text x="258.4" y="47" transform="rotate(-90 258.4 47)">20</text>
<text x="266.2" y="44.1" transform="rotate(-90 266.2 44.1)">( 55</text>
<text x="158.7" y="54.8">2</text>
<text x="215.2" y="57.7">145</text>
<text x="365.6" y="59.3">Ty M8 L 55</text>
<text x="230.9" y="74.7" transform="rotate(21 230.9 74.7)">58.24</text>
<text x="288.4" y="74.3">Ty M10 L 55</text>
<text x="159.8" y="85.5">1</text>
<text x="187.6" y="101.1" transform="rotate(-37 187.6 101.1)">55.9</text>
<text x="260.4" y="136.6" transform="rotate(-90 260.4 136.6)">88</text>
<text x="158.7" y="149.8">4</text>
<text x="273.1" y="148.6" transform="rotate(-90 273.1 148.6)">220</text>
<text x="175.1" y="154.5" transform="rotate(-90 175.1 154.5)">25.6</text>
<text x="158.7" y="164.8">3</text>
<text x="168.4" y="169.3" transform="rotate(-90 168.4 169.3)">25.8</text>
<text x="260.3" y="180.8" transform="rotate(-67 260.3 180.8)">62.5</text>
<text x="173.6" y="195.9" transform="rotate(-90 173.6 195.9)">15</text>
<text x="318.5" y="196.9">Item</text>
<text x="328.5" y="196.9">Name</text>
<text x="395.9" y="196.9">Q'ty</text>
<text x="230.4" y="202.9">85</text>
<text x="318.5" y="201.8">1</text>
<text x="328.5" y="201.8">JIP 01 GÁ KIỂM TAB PHANH SAU</text>
<text x="395.9" y="201.8">1</text>
<text x="318.5" y="206.7">2</text>
<text x="328.5" y="206.7">JIP 02 GÁ KIỂM TAB PHANH SAU</text>
<text x="395.9" y="206.7">1</text>
<text x="212.7" y="212.9">( 145 )</text>
<text x="318.5" y="211.6">3</text>
<text x="328.5" y="211.6">TY ĐẨY SKD61 PHI 8, L55</text>
<text x="395.9" y="211.6">4</text>
<text x="318.5" y="216.5">4</text>
<text x="318.5" y="221.4">5</text>
<text x="328.5" y="216.5">TY ĐẨY SKD61 PHI 10, L55</text>
<text x="328.5" y="221.4">BULONG ĐÀU TRÒN M6 L30</text>
<text x="395.9" y="216.5">1</text>
<text x="395.9" y="221.4">2</text>
<text x="207.5" y="227.2">MATERIAL</text>
<text x="272.6" y="227.1">FINISH</text>
<text x="218.3" y="233.7">-----</text>
<text x="148.7" y="238.2">FIRST ANGLE PROJECT</text>
<text x="207.5" y="245.1">UNLESS OTHERWISE SPECIFICED</text>
<text x="271.8" y="243">WEIGHT:</text>
<text x="128.4" y="247.3">PROPRIETARY NOTICE:</text>
<text x="128.4" y="251.2">THE INFORMATION CONTAINED IN THIS</text>
<text x="207.5" y="249">ALL DIMENSION ARE IN MM</text>
<text x="271.6" y="247.8">DRAWN BY</text>
<text x="277.4" y="251.7">HOANG NGUYEN</text>
<text x="317.8" y="247.7">DATE:</text>
<text x="317.8" y="251.7">21/11/2022</text>
<text x="128.4" y="255.1">DRAWING IS THE SOLE PROPERTY OF</text>
<text x="207.5" y="252.9">TOLERANCE FOLLOW IT 12</text>
<text x="271.7" y="257.4">CHECKED BY</text>
<text x="317.7" y="257.3">DATE:</text>
<text x="128.4" y="259">DAT.BIKE. ANY REPRODUCTION IN PART OR</text>
<text x="128.4" y="262.9">AS A WHOLE WITHOUT THE WRITTEN</text>
<text x="277.5" y="261.3">THUYEN DANG</text>
<text x="317.7" y="261.2">00/00/2022</text>
<text x="128.4" y="266.8">PERMISSION OF DAT.BIKE IS PROHIBITED</text>
<text x="207.3" y="266.7">DESCRIPTION/TILE</text>
<text x="317.4" y="267.6">SCALE:</text>
<text x="210.7" y="271.5">TOOL KIỂM TAB PIN PHÍA SAU</text>
<text x="320.3" y="271.5">1 : 2</text>
<text x="132" y="278.6">SIZE</text>
<text x="207.6" y="278.9">DRAWING NO/PART NO.</text>
<text x="271.8" y="278.9">REVISION</text>
<text x="317.6" y="279.5">SHEET:</text>
<text x="210.6" y="283.6">----------</text>
<text x="275.3" y="283.6">------------</text>
<text x="320.5" y="283.4">------</text>
</g>
<g font-size="2.5">
<text x="195.1" y="94.9" transform="rotate(-37 195.1 94.9)">±0.1</text>
<text x="263.8" y="171.7" transform="rotate(-67 263.8 171.7)">±0.1</text>
</g>
<g font-size="2.4">
<text x="265.8" y="36" transform="rotate(-90 265.8 36)">±5</text>
<text x="242.5" y="78.7" transform="rotate(21 242.5 78.7)">±0.1</text>
<text x="260" y="130.7" transform="rotate(-90 260 130.7)">±0.1</text>
<text x="174.7" y="144.7" transform="rotate(-90 174.7 144.7)">±0.05</text>
<text x="168" y="159.5" transform="rotate(-90 168 159.5)">±0.05</text>
</g>
</svg>
